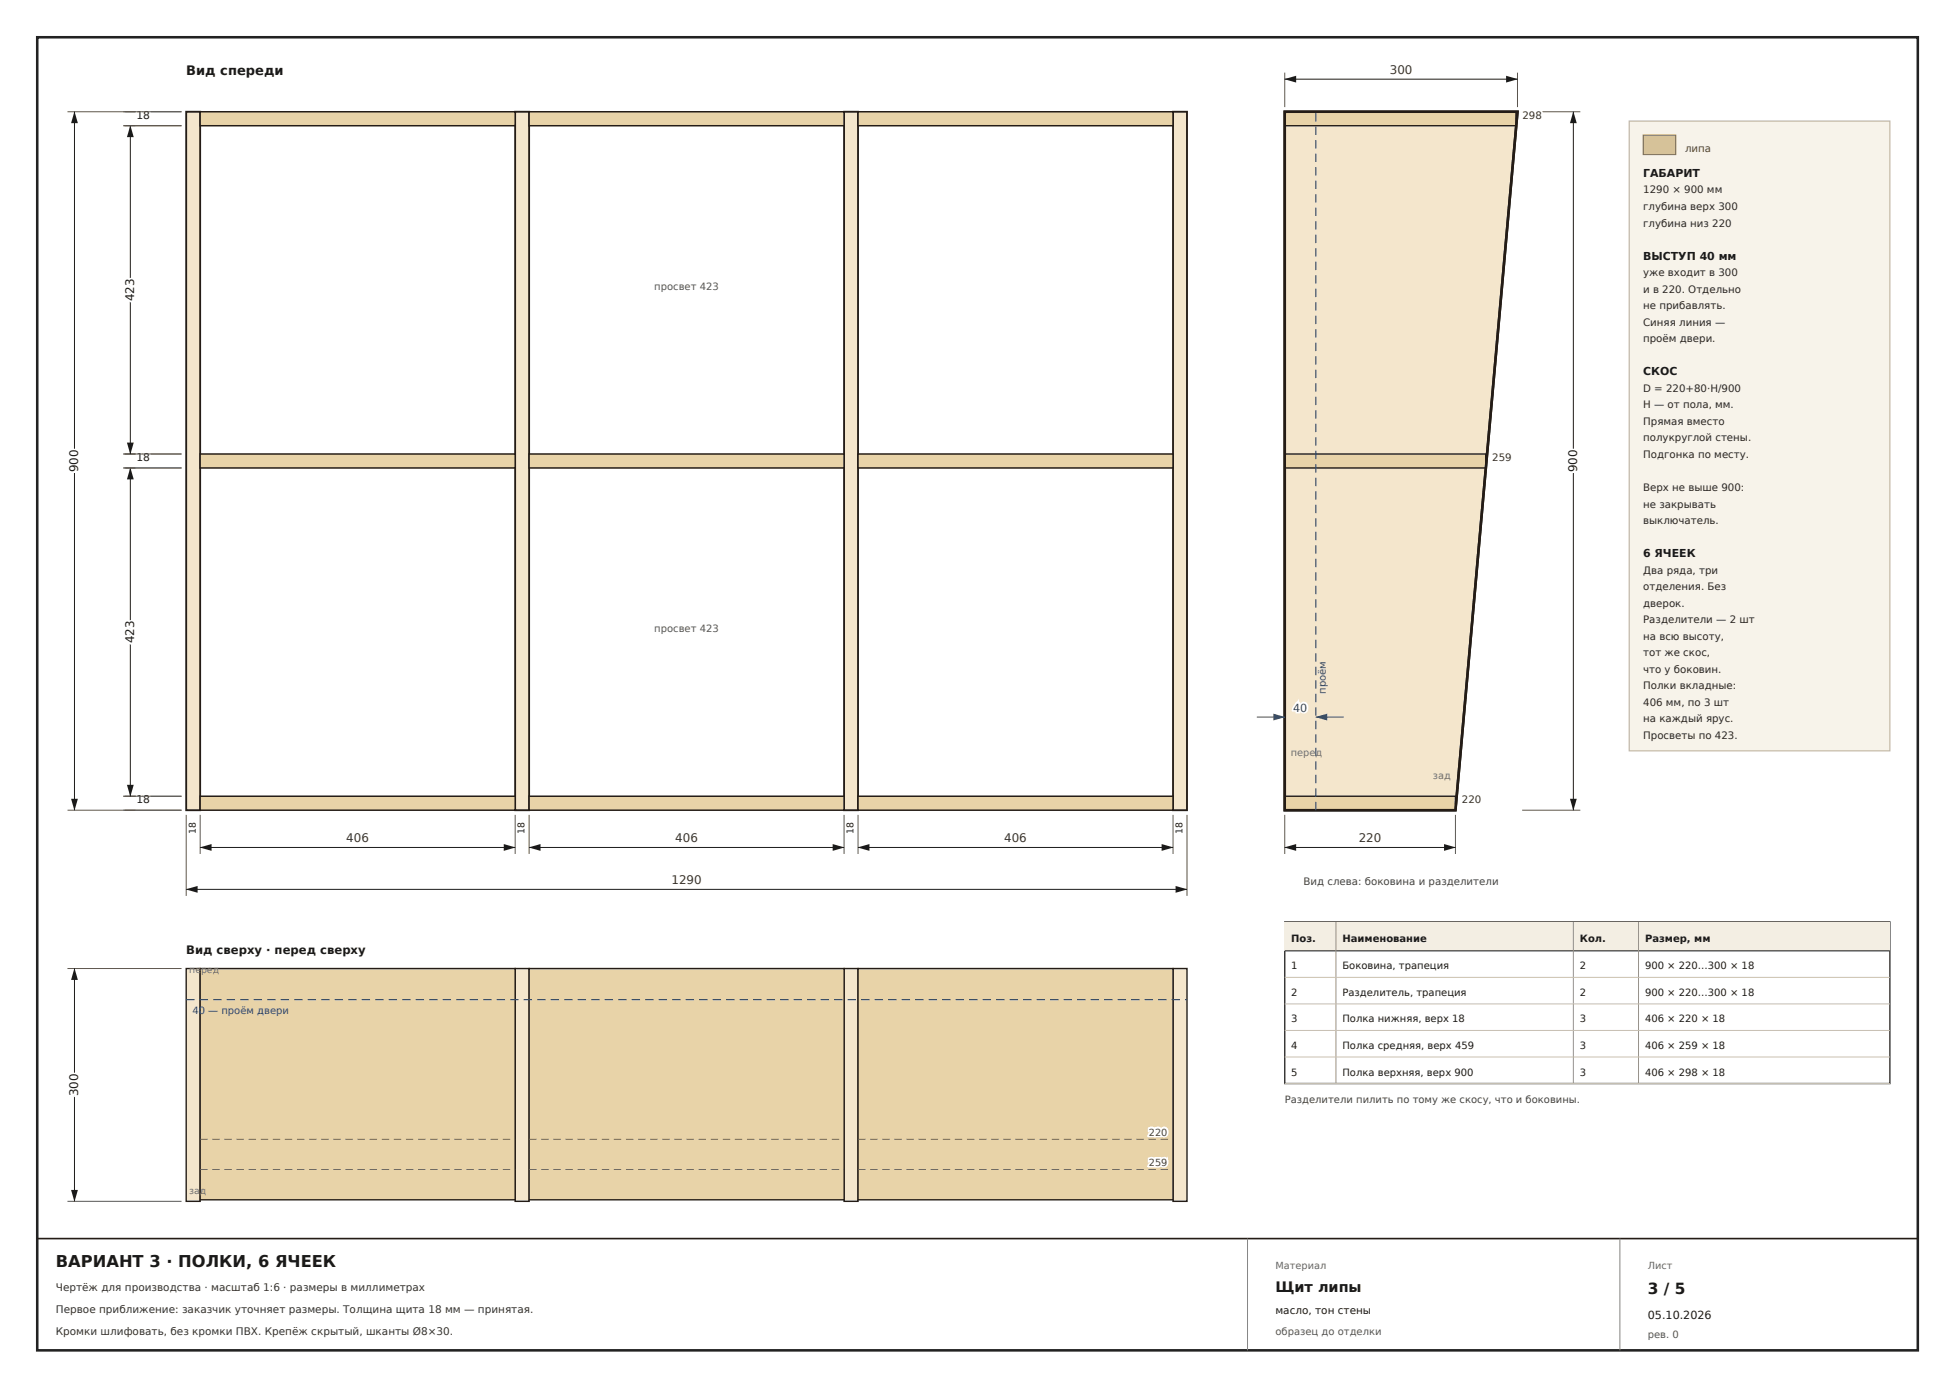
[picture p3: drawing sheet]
<svg xmlns="http://www.w3.org/2000/svg" width="420mm" height="297mm" viewBox="0 0 420 297" stroke-linecap="round" stroke-linejoin="round" font-family="sans-serif">
<path d="M0 0h419.9v297.1h-419.9z" fill="#d9d3c8"/>
<path d="M8 8h404v282h-404z" fill="none" stroke="#222" stroke-width=".55"/>
<path d="M8 266h404" fill="none" stroke="#241c16" stroke-width=".35"/>
<path d="M268 266v24M348 266v24" fill="none" stroke="#888" stroke-width=".21"/>
<path d="M40 24h3v150h-3z" fill="#f4e6cc"/>
<path d="M40 24h3v150h-3z" fill="none" stroke="#241c16" stroke-width=".4"/>
<path d="M110.7 24h3v150h-3z" fill="#f4e6cc"/>
<path d="M110.7 24h3v150h-3z" fill="none" stroke="#241c16" stroke-width=".4"/>
<path d="M181.3 24h3v150h-3z" fill="#f4e6cc"/>
<path d="M181.3 24h3v150h-3z" fill="none" stroke="#241c16" stroke-width=".4"/>
<path d="M252 24h3v150h-3z" fill="#f4e6cc"/>
<path d="M252 24h3v150h-3z" fill="none" stroke="#241c16" stroke-width=".4"/>
<path d="M43 171h67.7v3h-67.7z" fill="#e8d3a8"/>
<path d="M43 171h67.7v3h-67.7z" fill="none" stroke="#241c16" stroke-width=".32"/>
<path d="M113.7 171h67.6v3h-67.6z" fill="#e8d3a8"/>
<path d="M113.7 171h67.6v3h-67.6z" fill="none" stroke="#241c16" stroke-width=".32"/>
<path d="M184.3 171h67.7v3h-67.7z" fill="#e8d3a8"/>
<path d="M184.3 171h67.7v3h-67.7z" fill="none" stroke="#241c16" stroke-width=".32"/>
<path d="M43 97.5h67.7v3h-67.7z" fill="#e8d3a8"/>
<path d="M43 97.5h67.7v3h-67.7z" fill="none" stroke="#241c16" stroke-width=".32"/>
<path d="M113.7 97.5h67.6v3h-67.6z" fill="#e8d3a8"/>
<path d="M113.7 97.5h67.6v3h-67.6z" fill="none" stroke="#241c16" stroke-width=".32"/>
<path d="M184.3 97.5h67.7v3h-67.7z" fill="#e8d3a8"/>
<path d="M184.3 97.5h67.7v3h-67.7z" fill="none" stroke="#241c16" stroke-width=".32"/>
<path d="M43 24h67.7v3h-67.7z" fill="#e8d3a8"/>
<path d="M43 24h67.7v3h-67.7z" fill="none" stroke="#241c16" stroke-width=".32"/>
<path d="M113.7 24h67.6v3h-67.6z" fill="#e8d3a8"/>
<path d="M113.7 24h67.6v3h-67.6z" fill="none" stroke="#241c16" stroke-width=".32"/>
<path d="M184.3 24h67.7v3h-67.7z" fill="#e8d3a8"/>
<path d="M184.3 24h67.7v3h-67.7z" fill="none" stroke="#241c16" stroke-width=".32"/>
<path d="M26.5 100.5h12.5M26.5 171h12.5M26.5 174h12.5" fill="none" stroke="#5c564e" stroke-width=".21"/>
<path d="M28 100.5v70.5" fill="none" stroke="#1b1b1b" stroke-width=".21"/>
<g fill="#1b1b1b">
<path d="M28 100.4l.7 2.5h-1.4z"/>
<path d="M27.3 168.5h1.4l-.7 2.6z"/>
</g>
<path d="M26.5 27h12.5M26.5 97.5h12.5M26.5 100.5h12.5" fill="none" stroke="#5c564e" stroke-width=".21"/>
<path d="M28 27v70.5" fill="none" stroke="#1b1b1b" stroke-width=".21"/>
<g fill="#1b1b1b">
<path d="M28 26.9l.7 2.6h-1.4z"/>
<path d="M27.3 95h1.4l-.7 2.6z"/>
</g>
<path d="M14.5 24h24.5M26.5 27h12.5M14.5 174h24.5" fill="none" stroke="#5c564e" stroke-width=".21"/>
<path d="M16 24v150" fill="none" stroke="#1b1b1b" stroke-width=".21"/>
<g fill="#1b1b1b">
<path d="M16 23.9l.7 2.6h-1.4z"/>
<path d="M15.3 171.5h1.4l-.7 2.6z"/>
</g>
<path d="M43 175v8.4M110.7 175v8.4" fill="none" stroke="#5c564e" stroke-width=".21"/>
<path d="M43 182h67.7" fill="none" stroke="#1b1b1b" stroke-width=".21"/>
<g fill="#1b1b1b">
<path d="M42.9 182l2.5-.7v1.4z"/>
<path d="M108.2 181.3l2.6 .7-2.6 .7z"/>
</g>
<path d="M113.7 175v8.4M181.3 175v8.4" fill="none" stroke="#5c564e" stroke-width=".21"/>
<path d="M113.7 182h67.6" fill="none" stroke="#1b1b1b" stroke-width=".21"/>
<g fill="#1b1b1b">
<path d="M113.6 182l2.5-.7v1.4z"/>
<path d="M178.9 181.3l2.5 .7-2.5 .7z"/>
</g>
<path d="M184.3 175v8.4M252 175v8.4" fill="none" stroke="#5c564e" stroke-width=".21"/>
<path d="M184.3 182h67.7" fill="none" stroke="#1b1b1b" stroke-width=".21"/>
<g fill="#1b1b1b">
<path d="M184.2 182l2.6-.7v1.4z"/>
<path d="M249.5 181.3l2.6 .7-2.6 .7z"/>
</g>
<path d="M40 175v17.4M255 175v17.4" fill="none" stroke="#5c564e" stroke-width=".21"/>
<path d="M40 191h215" fill="none" stroke="#1b1b1b" stroke-width=".21"/>
<g fill="#1b1b1b">
<path d="M39.9 191l2.5-.7v1.4z"/>
<path d="M252.5 190.3l2.6 .7-2.6 .7z"/>
</g>
<path d="M276 24h50l-13.3 150h-36.7z" fill="#f4e6cc"/>
<path d="M276 24h50l-13.3 150h-36.7z" fill="none" stroke="#241c16" stroke-width=".55"/>
<path d="M276 171h36.7v3h-36.7z" fill="#e8d3a8"/>
<path d="M276 171h36.7v3h-36.7z" fill="none" stroke="#241c16" stroke-width=".3"/>
<path d="M276 97.5h43.2v3h-43.2z" fill="#e8d3a8"/>
<path d="M276 97.5h43.2v3h-43.2z" fill="none" stroke="#241c16" stroke-width=".3"/>
<path d="M276 24h49.7v3h-49.7z" fill="#e8d3a8"/>
<path d="M276 24h49.7v3h-49.7z" fill="none" stroke="#241c16" stroke-width=".3"/>
<path d="M276 24h50l-13.3 150h-36.7z" fill="none" stroke="#241c16" stroke-width=".55"/>
<path d="M282.5 172.2h.3v1.8h-.3zM282.5 169.3h.3v1.8h-.3zM282.5 166.4h.3v1.8h-.3zM282.5 163.5h.3v1.8h-.3zM282.5 160.6h.3v1.8h-.3zM282.5 157.7h.3v1.8h-.3zM282.5 154.8h.3v1.8h-.3zM282.5 151.9h.3v1.8h-.3zM282.5 149h.3v1.8h-.3zM282.5 146.1h.3v1.8h-.3zM282.5 143.2h.3v1.8h-.3zM282.5 140.3h.3v1.8h-.3zM282.5 137.4h.3v1.8h-.3zM282.5 134.5h.3v1.8h-.3zM282.5 131.6h.3v1.8h-.3zM282.5 128.7h.3v1.8h-.3zM282.5 125.8h.3v1.8h-.3zM282.5 122.9h.3v1.8h-.3zM282.5 120h.3v1.8h-.3zM282.5 117.1h.3v1.8h-.3zM282.5 114.2h.3v1.8h-.3zM282.5 111.3h.3v1.8h-.3zM282.5 108.4h.3v1.8h-.3zM282.5 105.5h.3v1.8h-.3zM282.5 102.6h.3v1.8h-.3zM282.5 99.7h.3v1.8h-.3zM282.5 96.8h.3v1.8h-.3zM282.5 93.9h.3v1.8h-.3zM282.5 91h.3v1.8h-.3zM282.5 88.1h.3v1.8h-.3zM282.5 85.2h.3v1.8h-.3zM282.5 82.3h.3v1.8h-.3zM282.5 79.4h.3v1.8h-.3zM282.5 76.5h.3v1.8h-.3zM282.5 73.6h.3v1.8h-.3zM282.5 70.7h.3v1.8h-.3zM282.5 67.8h.3v1.8h-.3zM282.5 64.9h.3v1.8h-.3zM282.5 62h.3v1.8h-.3zM282.5 59.1h.3v1.8h-.3zM282.5 56.2h.3v1.8h-.3zM282.5 53.3h.3v1.8h-.3zM282.5 50.4h.3v1.8h-.3zM282.5 47.5h.3v1.8h-.3zM282.5 44.6h.3v1.8h-.3zM282.5 41.7h.3v1.8h-.3zM282.5 38.8h.3v1.8h-.3zM282.5 35.9h.3v1.8h-.3zM282.5 33h.3v1.8h-.3zM282.5 30.1h.3v1.8h-.3zM282.5 27.2h.3v1.8h-.3zM282.5 24.3h.3v1.8h-.3z" fill="#1d4e89"/>
<path d="M270 154h6" fill="none" stroke="#1d4e89" stroke-width=".21"/>
<path d="M273.5 153.3l2.6 .7-2.6 .7z" fill="#1d4e89"/>
<path d="M282.7 154h6" fill="none" stroke="#1d4e89" stroke-width=".21"/>
<path d="M282.6 154l2.5-.7v1.4z" fill="#1d4e89"/>
<path d="M276 15.6v7.4M326 15.6v7.4" fill="none" stroke="#5c564e" stroke-width=".21"/>
<path d="M276 17h50" fill="none" stroke="#1b1b1b" stroke-width=".21"/>
<g fill="#1b1b1b">
<path d="M275.9 17l2.5-.7v1.4z"/>
<path d="M323.5 16.3l2.6 .7-2.6 .7z"/>
</g>
<path d="M276 175v8.4M312.7 175v8.4" fill="none" stroke="#5c564e" stroke-width=".21"/>
<path d="M276 182h36.7" fill="none" stroke="#1b1b1b" stroke-width=".21"/>
<g fill="#1b1b1b">
<path d="M275.9 182l2.5-.7v1.4z"/>
<path d="M310.2 181.3l2.6 .7-2.6 .7z"/>
</g>
<path d="M327 24h12.5M327 174h12.5" fill="none" stroke="#5c564e" stroke-width=".21"/>
<path d="M338 24v150" fill="none" stroke="#1b1b1b" stroke-width=".21"/>
<g fill="#1b1b1b">
<path d="M338 23.9l.7 2.6h-1.4z"/>
<path d="M337.3 171.5h1.4l-.7 2.6z"/>
</g>
<path d="M40 208h3v50h-3z" fill="#f4e6cc"/>
<path d="M40 208h3v50h-3z" fill="none" stroke="#241c16" stroke-width=".3"/>
<path d="M110.7 208h3v50h-3z" fill="#f4e6cc"/>
<path d="M110.7 208h3v50h-3z" fill="none" stroke="#241c16" stroke-width=".3"/>
<path d="M181.3 208h3v50h-3z" fill="#f4e6cc"/>
<path d="M181.3 208h3v50h-3z" fill="none" stroke="#241c16" stroke-width=".3"/>
<path d="M252 208h3v50h-3z" fill="#f4e6cc"/>
<path d="M252 208h3v50h-3z" fill="none" stroke="#241c16" stroke-width=".3"/>
<path d="M43 208h67.7v49.7h-67.7z" fill="#e8d3a8"/>
<path d="M43 208h67.7v49.7h-67.7z" fill="none" stroke="#241c16" stroke-width=".3"/>
<path d="M113.7 208h67.6v49.7h-67.6z" fill="#e8d3a8"/>
<path d="M113.7 208h67.6v49.7h-67.6z" fill="none" stroke="#241c16" stroke-width=".3"/>
<path d="M184.3 208h67.7v49.7h-67.7z" fill="#e8d3a8"/>
<path d="M184.3 208h67.7v49.7h-67.7z" fill="none" stroke="#241c16" stroke-width=".3"/>
<g fill="#6a6258">
<path d="M43 244.6h1.6v.2h-1.6zM45.6 244.6h1.6v.2h-1.6zM48.2 244.6h1.6v.2h-1.6zM50.8 244.6h1.6v.2h-1.6zM53.4 244.6h1.6v.2h-1.6zM56 244.6h1.6v.2h-1.6zM58.6 244.6h1.6v.2h-1.6zM61.2 244.6h1.6v.2h-1.6zM63.8 244.6h1.6v.2h-1.6zM66.4 244.6h1.6v.2h-1.6zM69 244.6h1.6v.2h-1.6zM71.6 244.6h1.6v.2h-1.6zM74.2 244.6h1.6v.2h-1.6zM76.8 244.6h1.6v.2h-1.6zM79.4 244.6h1.6v.2h-1.6zM82 244.6h1.6v.2h-1.6zM84.6 244.6h1.6v.2h-1.6zM87.2 244.6h1.6v.2h-1.6zM89.8 244.6h1.6v.2h-1.6zM92.4 244.6h1.6v.2h-1.6zM95 244.6h1.6v.2h-1.6zM97.6 244.6h1.6v.2h-1.6zM100.2 244.6h1.6v.2h-1.6zM102.8 244.6h1.6v.2h-1.6zM105.4 244.6h1.6v.2h-1.6zM108 244.6h1.6v.2h-1.6zM110.6 244.6l.1 .2z"/>
<path d="M113.7 244.6h1.6v.2h-1.6zM116.3 244.6h1.6v.2h-1.6zM118.9 244.6h1.6v.2h-1.6zM121.5 244.6h1.6v.2h-1.6zM124.1 244.6h1.6v.2h-1.6zM126.7 244.6h1.6v.2h-1.6zM129.3 244.6h1.6v.2h-1.6zM131.9 244.6h1.6v.2h-1.6zM134.5 244.6h1.6v.2h-1.6zM137.1 244.6h1.6v.2h-1.6zM139.7 244.6h1.6v.2h-1.6zM142.3 244.6h1.6v.2h-1.6zM144.9 244.6h1.6v.2h-1.6zM147.5 244.6h1.6v.2h-1.6zM150.1 244.6h1.6v.2h-1.6zM152.7 244.6h1.6v.2h-1.6zM155.3 244.6h1.6v.2h-1.6zM157.9 244.6h1.6v.2h-1.6zM160.5 244.6h1.6v.2h-1.6zM163.1 244.6h1.6v.2h-1.6zM165.7 244.6h1.6v.2h-1.6zM168.3 244.6h1.6v.2h-1.6zM170.9 244.6h1.6v.2h-1.6zM173.5 244.6h1.6v.2h-1.6zM176.1 244.6h1.6v.2h-1.6zM178.7 244.6h1.6v.2h-1.6zM181.3 244.6v.2z"/>
<path d="M184.3 244.6h1.6v.2h-1.6zM186.9 244.6h1.6v.2h-1.6zM189.5 244.6h1.6v.2h-1.6zM192.1 244.6h1.6v.2h-1.6zM194.7 244.6h1.6v.2h-1.6zM197.3 244.6h1.6v.2h-1.6zM199.9 244.6h1.6v.2h-1.6zM202.5 244.6h1.6v.2h-1.6zM205.1 244.6h1.6v.2h-1.6zM207.7 244.6h1.6v.2h-1.6zM210.3 244.6h1.6v.2h-1.6zM212.9 244.6h1.6v.2h-1.6zM215.5 244.6h1.6v.2h-1.6zM218.1 244.6h1.6v.2h-1.6zM220.7 244.6h1.6v.2h-1.6zM223.3 244.6h1.6v.2h-1.6zM225.9 244.6h1.6v.2h-1.6zM228.5 244.6h1.6v.2h-1.6zM231.1 244.6h1.6v.2h-1.6zM233.7 244.6h1.6v.2h-1.6zM236.3 244.6h1.6v.2h-1.6zM238.9 244.6h1.6v.2h-1.6zM241.5 244.6h1.6v.2h-1.6zM244.1 244.6h1.6v.2h-1.6zM246.7 244.6h1.6v.2h-1.6zM249.3 244.6h1.6v.2h-1.6zM251.9 244.6l.1 .2z"/>
<path d="M43 251.1h1.6v.2h-1.6zM45.6 251.1h1.6v.2h-1.6zM48.2 251.1h1.6v.2h-1.6zM50.8 251.1h1.6v.2h-1.6zM53.4 251.1h1.6v.2h-1.6zM56 251.1h1.6v.2h-1.6zM58.6 251.1h1.6v.2h-1.6zM61.2 251.1h1.6v.2h-1.6zM63.8 251.1h1.6v.2h-1.6zM66.4 251.1h1.6v.2h-1.6zM69 251.1h1.6v.2h-1.6zM71.6 251.1h1.6v.2h-1.6zM74.2 251.1h1.6v.2h-1.6zM76.8 251.1h1.6v.2h-1.6zM79.4 251.1h1.6v.2h-1.6zM82 251.1h1.6v.2h-1.6zM84.6 251.1h1.6v.2h-1.6zM87.2 251.1h1.6v.2h-1.6zM89.8 251.1h1.6v.2h-1.6zM92.4 251.1h1.6v.2h-1.6zM95 251.1h1.6v.2h-1.6zM97.6 251.1h1.6v.2h-1.6zM100.2 251.1h1.6v.2h-1.6zM102.8 251.1h1.6v.2h-1.6zM105.4 251.1h1.6v.2h-1.6zM108 251.1h1.6v.2h-1.6zM110.6 251.1l.1 .2z"/>
<path d="M113.7 251.1h1.6v.2h-1.6zM116.3 251.1h1.6v.2h-1.6zM118.9 251.1h1.6v.2h-1.6zM121.5 251.1h1.6v.2h-1.6zM124.1 251.1h1.6v.2h-1.6zM126.7 251.1h1.6v.2h-1.6zM129.3 251.1h1.6v.2h-1.6zM131.9 251.1h1.6v.2h-1.6zM134.5 251.1h1.6v.2h-1.6zM137.1 251.1h1.6v.2h-1.6zM139.7 251.1h1.6v.2h-1.6zM142.3 251.1h1.6v.2h-1.6zM144.9 251.1h1.6v.2h-1.6zM147.5 251.1h1.6v.2h-1.6zM150.1 251.1h1.6v.2h-1.6zM152.7 251.1h1.6v.2h-1.6zM155.3 251.1h1.6v.2h-1.6zM157.9 251.1h1.6v.2h-1.6zM160.5 251.1h1.6v.2h-1.6zM163.1 251.1h1.6v.2h-1.6zM165.7 251.1h1.6v.2h-1.6zM168.3 251.1h1.6v.2h-1.6zM170.9 251.1h1.6v.2h-1.6zM173.5 251.1h1.6v.2h-1.6zM176.1 251.1h1.6v.2h-1.6zM178.7 251.1h1.6v.2h-1.6zM181.3 251.1v.2z"/>
<path d="M184.3 251.1h1.6v.2h-1.6zM186.9 251.1h1.6v.2h-1.6zM189.5 251.1h1.6v.2h-1.6zM192.1 251.1h1.6v.2h-1.6zM194.7 251.1h1.6v.2h-1.6zM197.3 251.1h1.6v.2h-1.6zM199.9 251.1h1.6v.2h-1.6zM202.5 251.1h1.6v.2h-1.6zM205.1 251.1h1.6v.2h-1.6zM207.7 251.1h1.6v.2h-1.6zM210.3 251.1h1.6v.2h-1.6zM212.9 251.1h1.6v.2h-1.6zM215.5 251.1h1.6v.2h-1.6zM218.1 251.1h1.6v.2h-1.6zM220.7 251.1h1.6v.2h-1.6zM223.3 251.1h1.6v.2h-1.6zM225.9 251.1h1.6v.2h-1.6zM228.5 251.1h1.6v.2h-1.6zM231.1 251.1h1.6v.2h-1.6zM233.7 251.1h1.6v.2h-1.6zM236.3 251.1h1.6v.2h-1.6zM238.9 251.1h1.6v.2h-1.6zM241.5 251.1h1.6v.2h-1.6zM244.1 251.1h1.6v.2h-1.6zM246.7 251.1h1.6v.2h-1.6zM249.3 251.1h1.6v.2h-1.6zM251.9 251.1l.1 .2z"/>
</g>
<path d="M40 214.5h1.8v.3h-1.8zM42.9 214.5h1.8v.3h-1.8zM45.8 214.5h1.8v.3h-1.8zM48.7 214.5h1.8v.3h-1.8zM51.6 214.5h1.8v.3h-1.8zM54.5 214.5h1.8v.3h-1.8zM57.4 214.5h1.8v.3h-1.8zM60.3 214.5h1.8v.3h-1.8zM63.2 214.5h1.8v.3h-1.8zM66.1 214.5h1.8v.3h-1.8zM69 214.5h1.8v.3h-1.8zM71.9 214.5h1.8v.3h-1.8zM74.8 214.5h1.8v.3h-1.8zM77.7 214.5h1.8v.3h-1.8zM80.6 214.5h1.8v.3h-1.8zM83.5 214.5h1.8v.3h-1.8zM86.4 214.5h1.8v.3h-1.8zM89.3 214.5h1.8v.3h-1.8zM92.2 214.5h1.8v.3h-1.8zM95.1 214.5h1.8v.3h-1.8zM98 214.5h1.8v.3h-1.8zM100.9 214.5h1.8v.3h-1.8zM103.8 214.5h1.8v.3h-1.8zM106.7 214.5h1.8v.3h-1.8zM109.6 214.5h1.8v.3h-1.8zM112.5 214.5h1.8v.3h-1.8zM115.4 214.5h1.8v.3h-1.8zM118.3 214.5h1.8v.3h-1.8zM121.2 214.5h1.8v.3h-1.8zM124.1 214.5h1.8v.3h-1.8zM127 214.5h1.8v.3h-1.8zM129.9 214.5h1.8v.3h-1.8zM132.8 214.5h1.8v.3h-1.8zM135.7 214.5h1.8v.3h-1.8zM138.6 214.5h1.8v.3h-1.8zM141.5 214.5h1.8v.3h-1.8zM144.4 214.5h1.8v.3h-1.8zM147.3 214.5h1.8v.3h-1.8zM150.2 214.5h1.8v.3h-1.8zM153.1 214.5h1.8v.3h-1.8zM156 214.5h1.8v.3h-1.8zM158.9 214.5h1.8v.3h-1.8zM161.8 214.5h1.8v.3h-1.8zM164.7 214.5h1.8v.3h-1.8zM167.6 214.5h1.8v.3h-1.8zM170.5 214.5h1.8v.3h-1.8zM173.4 214.5h1.8v.3h-1.8zM176.3 214.5h1.8v.3h-1.8zM179.2 214.5h1.8v.3h-1.8zM182.1 214.5h1.8v.3h-1.8zM185 214.5h1.8v.3h-1.8zM187.9 214.5h1.8v.3h-1.8zM190.8 214.5h1.8v.3h-1.8zM193.7 214.5h1.8v.3h-1.8zM196.6 214.5h1.8v.3h-1.8zM199.5 214.5h1.8v.3h-1.8zM202.4 214.5h1.8v.3h-1.8zM205.3 214.5h1.8v.3h-1.8zM208.2 214.5h1.8v.3h-1.8zM211.1 214.5h1.8v.3h-1.8zM214 214.5h1.8v.3h-1.8zM216.9 214.5h1.8v.3h-1.8zM219.8 214.5h1.8v.3h-1.8zM222.7 214.5h1.8v.3h-1.8zM225.6 214.5h1.8v.3h-1.8zM228.5 214.5h1.8v.3h-1.8zM231.4 214.5h1.8v.3h-1.8zM234.3 214.5h1.8v.3h-1.8zM237.2 214.5h1.8v.3h-1.8zM240.1 214.5h1.8v.3h-1.8zM243 214.5h1.8v.3h-1.8zM245.9 214.5h1.8v.3h-1.8zM248.8 214.5h1.8v.3h-1.8zM251.7 214.5h1.8v.3h-1.8zM254.6 214.5h.4v.3h-.4z" fill="#1d4e89"/>
<path d="M14.5 208h24.5M14.5 258h24.5" fill="none" stroke="#5c564e" stroke-width=".21"/>
<path d="M16 208v50" fill="none" stroke="#1b1b1b" stroke-width=".21"/>
<g fill="#1b1b1b">
<path d="M16 207.9l.7 2.5h-1.4z"/>
<path d="M15.3 255.5h1.4l-.7 2.6z"/>
</g>
<path d="M350 26h56v135.2h-56z" fill="#f7f3ea"/>
<path d="M350 26h56v135.2h-56z" fill="none" stroke="#c2b59f" stroke-width=".25"/>
<path d="M353 29h7v4.2h-7z" fill="#e0c48a"/>
<path d="M353 29h7v4.2h-7z" fill="none" stroke="#8d7040" stroke-width=".21"/>
<path d="M276 198h130v34.7h-130z" fill="#fff"/>
<path d="M276 198h130v34.7h-130z" fill="none" stroke="#333" stroke-width=".3"/>
<path d="M276 198h130v6.2h-130z" fill="#f3eee3"/>
<path d="M276 204.2h130" fill="none" stroke="#333" stroke-width=".25"/>
<path d="M287 198v34.7M338 198v34.7M352 198v34.7" fill="none" stroke="#9a9186" stroke-width=".21"/>
<path d="M276 209.9h130M276 215.6h130M276 221.3h130M276 227h130M276 232.7h130" fill="none" stroke="#c8bfb2" stroke-width=".21"/>
<text font-size="3.5" fill="#1a1a1a" x="12" y="272.2">ВАРИАНТ 3 · ПОЛКИ, 6 ЯЧЕЕК</text>
<text font-size="3.3" fill="#1a1a1a" x="354" y="278">3 / 5</text>
<text font-size="3.1" fill="#1a1a1a" x="274" y="277.4">Щит липы</text>
<text font-size="2.8" fill="#1a1a1a" x="40" y="16">Вид спереди</text>
<g font-size="2.5" fill="#fff">
<text x="298.6" y="15.8">300</text>
<text x="28.8" y="64.7" transform="rotate(-90 28.8 64.7)">423</text>
<text x="16.8" y="101.4" transform="rotate(-90 16.8 101.4)">900</text>
<text x="338.8" y="101.4" transform="rotate(-90 338.8 101.4)">900</text>
<text x="28.8" y="138.2" transform="rotate(-90 28.8 138.2)">423</text>
<text x="74.4" y="180.8">406</text>
<text x="145.1" y="180.8">406</text>
<text x="215.7" y="180.8">406</text>
<text x="291.9" y="180.8">220</text>
<text x="144.3" y="189.8">1290</text>
<text x="16.8" y="235.4" transform="rotate(-90 16.8 235.4)">300</text>
</g>
<text font-size="2.5" fill="#1a1a1a" x="40" y="204.8">Вид сверху · перед сверху</text>
<text font-size="2.4" fill="#fff" x="277.8" y="152.8">40</text>
<text font-size="2.4" fill="#1a1a1a" x="354" y="283.2">05.10.2026</text>
<g font-size="2.3" fill="#fff">
<text x="29.3" y="25.5">18</text>
<text x="29.3" y="99">18</text>
<text x="29.3" y="172.5">18</text>
</g>
<g font-size="2.3" fill="#1a1a1a">
<text x="353" y="38">ГАБАРИТ</text>
<text x="353" y="55.7">ВЫСТУП 40 мм</text>
<text x="353" y="80.6">СКОС</text>
<text x="353" y="119.6">6 ЯЧЕЕК</text>
</g>
<g font-size="2.2" fill="#fff">
<text x="327.1" y="25.5">298</text>
<text x="320.6" y="99">259</text>
<text x="314.1" y="172.5">220</text>
</g>
<text font-size="2.2" fill="#5a4630" x="362" y="32.6">липа</text>
<g font-size="2.2" fill="#2c2822">
<text x="353" y="41.5">1290 × 900 мм</text>
<text x="353" y="45.1">глубина верх 300</text>
<text x="353" y="48.6">глубина низ 220</text>
<text x="353" y="59.3">уже входит в 300</text>
<text x="353" y="62.8">и в 220. Отдельно</text>
<text x="353" y="66.4">не прибавлять.</text>
<text x="353" y="69.9">Синяя линия —</text>
<text x="353" y="73.5">проём двери.</text>
<text x="353" y="84.1">D = 220+80·H/900</text>
<text x="353" y="87.7">H — от пола, мм.</text>
<text x="353" y="91.2">Прямая вместо</text>
<text x="353" y="94.8">полукруглой стены.</text>
<text x="353" y="98.3">Подгонка по месту.</text>
<text x="353" y="105.4">Верх не выше 900:</text>
<text x="353" y="109">не закрывать</text>
<text x="353" y="112.5">выключатель.</text>
<text x="353" y="123.2">Два ряда, три</text>
<text x="353" y="126.7">отделения. Без</text>
<text x="353" y="130.3">дверок.</text>
<text x="353" y="133.8">Разделители — 2 шт</text>
<text x="353" y="137.4">на всю высоту,</text>
<text x="353" y="140.9">тот же скос,</text>
<text x="353" y="144.5">что у боковин.</text>
<text x="353" y="148">Полки вкладные:</text>
<text x="353" y="151.6">406 мм, по 3 шт</text>
<text x="353" y="155.1">на каждый ярус.</text>
<text x="353" y="158.7">Просветы по 423.</text>
</g>
<text font-size="2.2" fill="#444" x="280" y="190">Вид слева: боковина и разделители</text>
<g font-size="2.2" fill="#333">
<text x="12" y="277.2">Чертёж для производства · масштаб 1:6 · размеры в миллиметрах</text>
<text x="12" y="282">Первое приближение: заказчик уточняет размеры. Толщина щита 18 мм — принятая.</text>
<text x="12" y="286.6">Кромки шлифовать, без кромки ПВХ. Крепёж скрытый, шканты Ø8×30.</text>
</g>
<text font-size="2.2" fill="#1a1a1a" x="274" y="282.2">масло, тон стены</text>
<g font-size="2.1" fill="#fff">
<text x="140.6" y="62.3">просвет423</text>
<text x="140.6" y="135.7">просвет423</text>
<text x="246.8" y="243.9">220</text>
<text x="246.8" y="250.4">2</text>
</g>
<g font-size="2.1" fill="#555">
<text x="140.6" y="62.3">просвет 423</text>
<text x="140.6" y="135.7">просвет 423</text>
<text x="274" y="286.6">образец до отделки</text>
<text x="354" y="287.4">рев. 0</text>
</g>
<g font-size="2.1" fill="#1d4e89">
<text x="284.8" y="149" transform="rotate(-90 284.8 149)">проём</text>
<text x="41.3" y="217.8">40 — проём двери</text>
</g>
<g font-size="2.1" fill="#7a7268">
<text x="277.3" y="162.3">перед</text>
<text x="307.8" y="167.3">зад</text>
</g>
<g font-size="2.1" fill="#1a1a1a">
<text x="277.4" y="202.3">Поз.</text>
<text x="288.4" y="202.3">Наименование</text>
<text x="339.4" y="202.3">Кол.</text>
<text x="353.4" y="202.3">Размер, мм</text>
<text x="277.4" y="208.2">1</text>
<text x="288.4" y="208.2">Боковина, трапеция</text>
<text x="339.4" y="208.2">2</text>
<text x="353.4" y="208.2">900 × 220…300 × 18</text>
<text x="277.4" y="213.9">2</text>
<text x="288.4" y="213.9">Разделитель, трапеция</text>
<text x="339.4" y="213.9">2</text>
<text x="353.4" y="213.9">900 × 220…300 × 18</text>
<text x="277.4" y="219.6">3</text>
<text x="288.4" y="219.6">Полка нижняя, верх 18</text>
<text x="339.4" y="219.6">3</text>
<text x="353.4" y="219.6">406 × 220 × 18</text>
<text x="277.4" y="225.3">4</text>
<text x="288.4" y="225.3">Полка средняя, верх 459</text>
<text x="339.4" y="225.3">3</text>
<text x="353.4" y="225.3">406 × 259 × 18</text>
<text x="277.4" y="231">5</text>
<text x="288.4" y="231">Полка верхняя, верх 900</text>
<text x="339.4" y="231">3</text>
<text x="353.4" y="231">406 × 298 × 18</text>
</g>
<text font-size="2.1" fill="#444" x="276" y="236.9">Разделители пилить по тому же скосу, что и боковины.</text>
<g font-size="2.1" fill="#4a433c">
<text x="246.8" y="243.9">22</text>
<text x="246.8" y="250.4">259</text>
</g>
<g font-size="2.1" fill="#666">
<text x="274" y="272.5">Материал</text>
<text x="354" y="272.5">Лист</text>
</g>
<g font-size="2" fill="#fff">
<text x="42" y="179.1" transform="rotate(-90 42 179.1)">18</text>
<text x="112.7" y="179.1" transform="rotate(-90 112.7 179.1)">18</text>
<text x="183.4" y="179.1" transform="rotate(-90 183.4 179.1)">18</text>
<text x="254" y="179.1" transform="rotate(-90 254 179.1)">18</text>
</g>
<g font-size="2" fill="#7a7268">
<text x="40.7" y="209">пе</text>
<text x="43.2" y="209">ред</text>
<text x="40.7" y="256.5">зад</text>
</g>
</svg>
